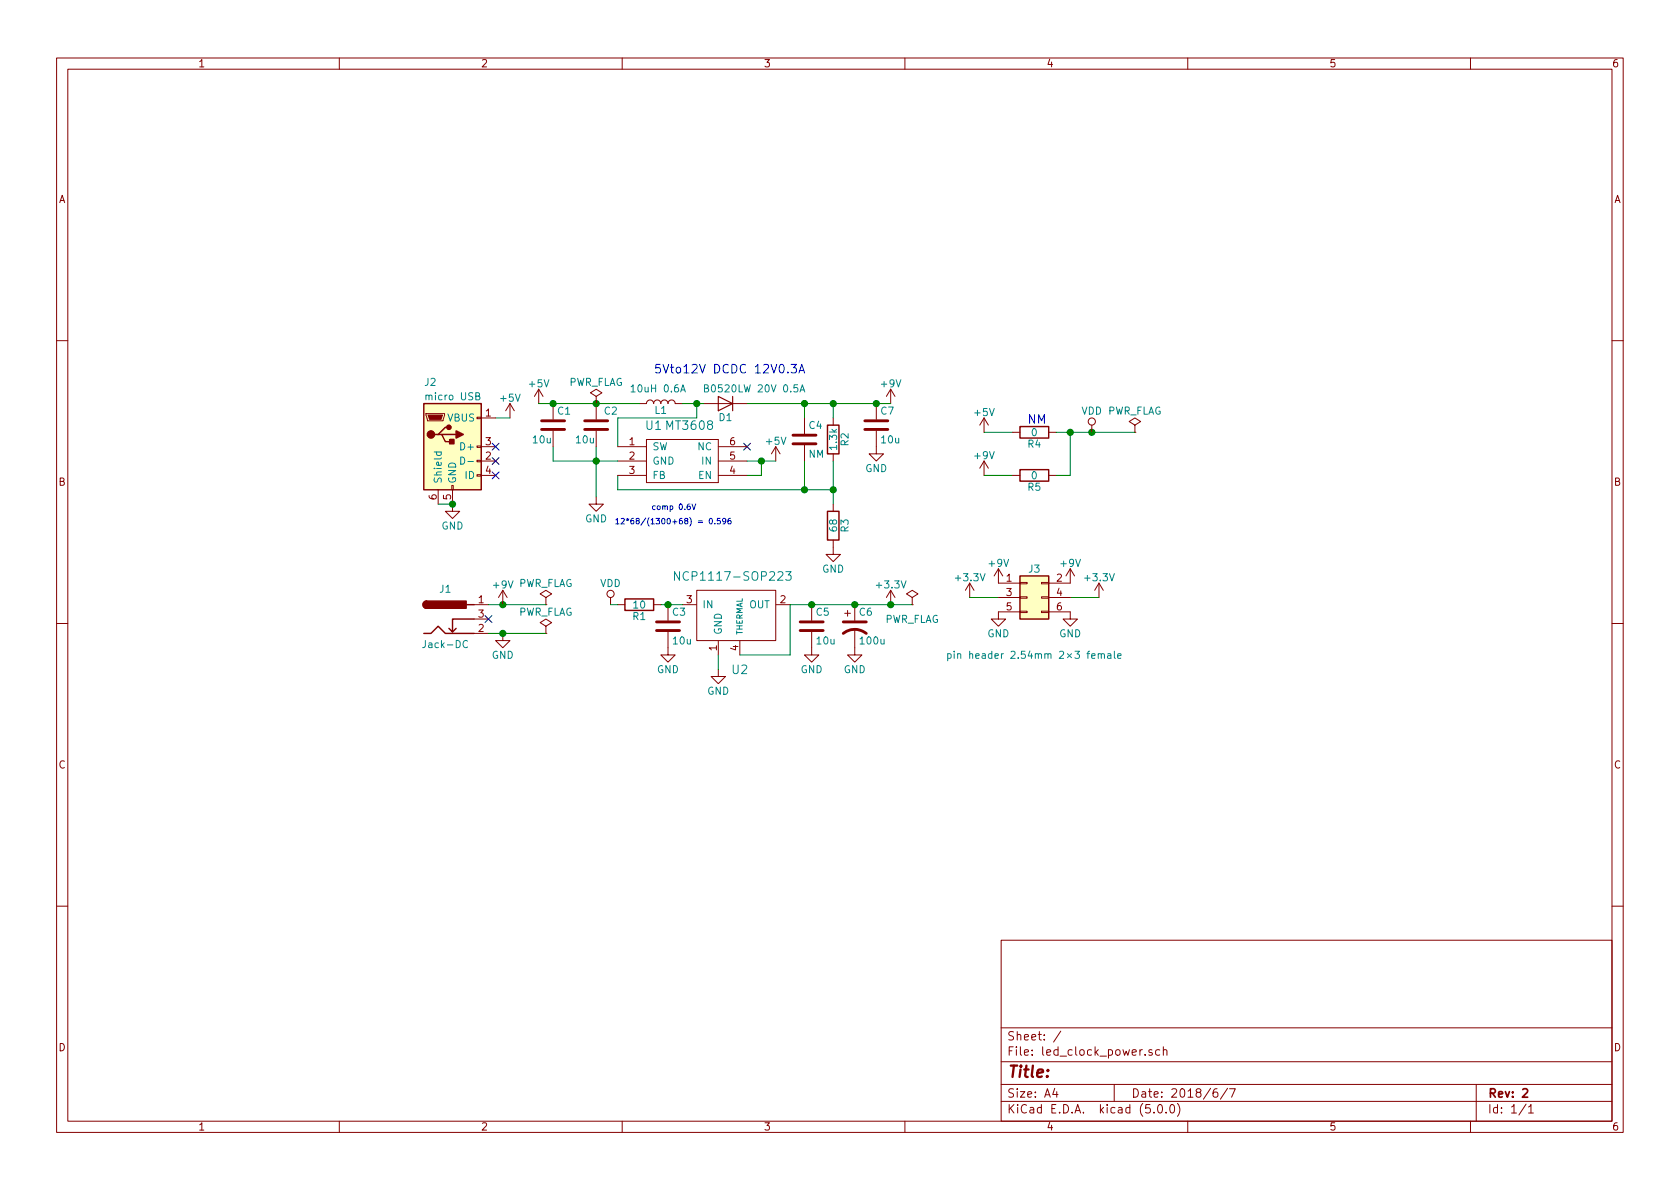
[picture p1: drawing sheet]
<svg xmlns="http://www.w3.org/2000/svg" width="297mm" height="210mm" viewBox="0 0 297 210" stroke-linecap="round" stroke-linejoin="round" font-family="sans-serif">
<g fill="none" stroke="#840000" stroke-width=".18">
<path d="M10 10.3h277v189.9h-277zM12 12.2h273v186.1h-273zM60 10.3v1.9M110 10.3v1.9M160 10.3v1.9M210 10.3v1.9M260 10.3v1.9M10 60.2h2M75.3 73.1h3.3v.3l-.2 1h-2.8zM84.3 78.9h.8v.2h-.8zM84.3 73.8h.8v.2h-.8zM85.1 73.9h2.5"/>
<path d="M85.1 79h2.5M90.2 71.4l-.8 1.2M90.2 71.4v2.5M90.2 71.4l.7 1.2M95.2 68.8l-.7 1.3M95.2 68.8v2.6M95.2 68.8l.8 1.3M97.8 71.4v2.8M97.8 76.2v2.8M105.4 70.1l1-.6-1-.7-1 .7 1 .6v1.3M105.4 71.4h.1M105.4 71.4v2.8"/>
<path d="M105.4 76.2v2.8M109.2 79h5.1M113 71.4h1.3a.63 .63 0 0 1 .6-.7 .63 .63 0 0 1 .7 .7 .63 .63 0 0 1 .6-.7 .63 .63 0 0 1 .6 .7 .63 .63 0 0 1 .7-.7 .63 .63 0 0 1 .6 .7 .63 .63 0 0 1 .6-.7 .63 .63 0 0 1 .7 .7h1.2M114.3 77.7v7.6zM114.3 77.7h12.7zM124.5 71.4h7.6M127 77.7v7.6zM127 79h5.1M137.2 79l-.8 1.3M137.2 79v2.5M137.2 79l.7 1.3M142.2 73.9v2.8"/>
<path d="M142.2 78.7v2.8M147.3 73.9v1.3M154.9 76.2v4.1h1.3l-1.3 1.2-1.2-1.2h1.2M154.9 71.4v2.8M157.5 68.8v2.6M157.5 68.8l-.8 1.3M157.5 68.8l.7 1.3M174 73.9l-.8 1.3M174 73.9v2.5M174 73.9l.8 1.3M179.1 76.4h1.2M185.4 76.4h1.3"/>
<path d="M193 75.2v1.2M200.7 75.2l1-.7-1-.6-1.1 .6 1.1 .7v1.2M200.7 76.4h.1M285 60.2h2M77.5 86.6v2.5M79.9 85.8h.2v.8h-.2zM80 86.6v3.8h1.3l-1.3 1.3-1.3-1.3h1.3M84.3 83.9h.8v.3h-.8zM84.3 81.4h.8v.3h-.8zM85.1 81.5h2.5M85.1 84.1h2.5M105.4 87.9v1.2h1.3l-1.3 1.3-1.3-1.3h1.3"/>
<path d="M109.2 81.5h5.1M109.2 84.1h5.1M114.3 85.3h12.7zM127 81.5h5.1M127 84.1h5.1M147.3 95.5v2.5h1.3l-1.3 1.3-1.3-1.3h1.3M147.3 80.3v1.2M147.3 89.1v1.3M174 81.5v2.6M174 81.5l-.8 1.3M174 81.5l.8 1.3M179.1 84.1h1.2"/>
<path d="M185.4 84.1h1.3M10 110.3h2M83.8 106.9h2.6M83.8 112h2.6M83.8 109.5h2.6M88.9 112v1.3h1.3l-1.3 1.2-1.3-1.2h1.3M88.9 104.4l-.8 1.3M88.9 104.4v2.5M88.9 104.4l.8 1.3M96.5 105.7l1-.7-1-.6-1 .6 1 .7v1.2M96.5 106.9h.1M96.5 110.7l1-.6-1-.6-1 .6 1 .6v1.3"/>
<path d="M96.5 112h.1M107.9 105.7v1.2M109.2 106.9h1.3M115.6 106.9h1.2M118.1 111.8v4h1.3l-1.3 1.3-1.3-1.3h1.3M118.1 106.9v2.8M120.6 106.9h2.5M123.2 104.4h14v8.9h-14zM127 118.4v1.2h1.3l-1.3 1.3-1.3-1.3h1.3M127 113.3v2.5M130.8 113.3v2.5M137.2 106.9h2.5"/>
<path d="M143.5 111.8v4h1.3l-1.3 1.3-1.3-1.3h1.3M143.5 106.9v2.8M149.4 108.5h1M149.9 107.9v1.1M151.1 111.2v4.6h1.3l-1.3 1.3-1.2-1.3h1.2M151.1 106.9v2.8M157.5 104.4l-.8 1.3M157.5 104.4v2.5M157.5 104.4l.7 1.3M161.3 105.7l1-.7-1-.6-1 .6 1 .7v1.2M161.3 106.9h.1M171.4 103.1l-.7 1.3"/>
<path d="M171.4 103.1v2.6M171.4 103.1l.8 1.3M176.5 100.6v2.5h3.8M176.5 105.7h3.8M176.5 100.6l-.7 1.2M176.5 100.6l.8 1.2M180.3 108.1h1.3v.2h-1.3zM180.3 105.5h1.3v.3h-1.3zM180.3 103h1.3v.2h-1.3zM180.3 108.2h-3.8v1.3h1.3l-1.3 1.2-1.2-1.2h1.2M184.1 108.1h1.3v.2h-1.3zM184.1 105.5h1.3v.3h-1.3z"/>
<path d="M184.1 103h1.3v.2h-1.3zM185.4 108.2h3.8v1.3h1.3l-1.3 1.2-1.2-1.2h1.2M185.4 105.7h3.8M189.2 100.6v2.5h-3.8M189.2 100.6l-.7 1.2M189.2 100.6l.8 1.2M194.3 103.1l-.8 1.3M194.3 103.1v2.6M194.3 103.1l.8 1.3M285 110.3h2M10 160.2h2M177 166.3h108v32h-108z"/>
<path d="M285 160.2h2M60 198.3v1.9M110 198.3v1.9M160 198.3v1.9M177 194.8h108M177 191.8h108M177 187.8h108M177 181.8h108M186.5 192.5l-.4 1h1M186.8 193v1M187.6 182.3l-1.3 2M197 191.8v3"/>
<path d="M202.5 186.5v.1M203.7 185.7l-.4-.1-.2 .2 .1 .2 .5 .2v.3h-.6M204 196.7v.1M204.8 195.5l.4-.2a.94 .94 0 0 1 0 1.5 .79 .79 0 0 1-.4-1.3zM205.1 185.7l-.5-.1-.3 .3 .1 .6 .2 .1 .5-.1M205.7 185.7l.2-.1 .3 .1 .1 .9M205.7 185.1v1.5M206.2 196.7v.1M207 195.4l.3-.1a.94 .94 0 0 1 0 1.5 .82 .82 0 0 1-.3-1.4zM208.2 195.1a1.71 1.71 0 0 1 0 2.3M210 198.3v1.9M215.2 192.5a.59 .59 0 0 0-.7 .7l.1 .7 .2 .1 .5-.1v-.5l-.1-.2-.4-.1-.3 .3"/>
<path d="M217 192.5l-1.2 1.9M217.4 192.5h1l-.6 1.5M260 198.3v1.9M261 191.8v6.5M269.8 195.2l-1.2 2M270.3 195.8l.4-.5v1.5M270.3 196.8h.8"/>
<circle cx="193" cy="74.5" r=".63"/>
<circle cx="107.9" cy="105" r=".63"/>
</g>
<path d="M269.2 192.7l.3-.2h.3l.3 .5-.9 1h.9" fill="none" stroke="#840000" stroke-width=".3"/>
<g fill="#ffffc2" stroke="#ffffc2" stroke-width=".18">
<path d="M74.9 71.4h10.2v15.2h-10.2z"/>
<path d="M180.3 101.8h5.1v7.7h-5.1z"/>
</g>
<g fill="none" stroke="#840000" stroke-width=".25">
<path d="M74.9 71.4h10.2v15.2h-10.2zM77.5 76.8h.6l.6 1.3h1.3M78.1 76.8h2.5M79.4 75.6h-.7l-1.2 1.2h-.7M146.3 75.2h2v5.1h-2zM180.3 75.4h5.1v2.1h-5.1zM146.3 90.4h2v5.1h-2zM180.3 83.1h5.1v2h-5.1zM74.9 112h1.3l1.3-1.3 1.2 1.3h5.1M75.4 106.3a.63 .63 0 0 0-.6 .6 .63 .63 0 0 0 .6 .7M80.6 111.1l-.6 .7M82.5 106.9h1.3"/>
<path d="M83.8 109.5h-3.8v2.3l-.6-.7M110.5 105.9h5.1v2h-5.1zM180.3 101.8h5.1v7.7h-5.1z"/>
</g>
<g fill="#840000" stroke="#840000" stroke-width=".25">
<path d="M79.5 77.7h.8v.8h-.8z"/>
<path d="M80.6 76.2l1.3 .6-1.3 .7z"/>
<path d="M75 106.5l.4-.2v1.3a.64 .64 0 0 1-.6-.4 .64 .64 0 0 1 .2-.7z"/>
<path d="M75.4 106.3h7v1.3h-7z"/>
<circle cx="76.2" cy="76.8" r=".63"/>
<circle cx="79.4" cy="75.6" r=".38"/>
</g>
<path d="M75.7 73.4h2.5l-.2 .8h-2.1z" fill="#840000" stroke="#840000" stroke-width=".18"/>
<g fill="none" stroke="#008484" stroke-width=".18">
<path d="M76.8 79.9h1.2M77.2 79.9v.4l.2 .2 .6-.1v-.5M84.1 70h.6v-.4l-.6-.2v1.3h.5l.3-.2v-.2l-.3-.3M111.6 68.4l.3-.4v1.3M111.6 69.3h.7M124.6 68.7l.5-.1 .1-.4-.6-.2v1.3h.4l.3-.2v-.2l-.3-.2M141.5 69.3l.4-1.3 .4 1.3M141.6 69h.6M81.5 80.8a.64 .64 0 0 1 .7 .7 .64 .64 0 0 1-.7 .6zM82.7 81.6h1M82.7 113.4a.6 .6 0 0 0-.9 .4 .6 .6 0 0 0 .6 .7l.3-.1M120.1 101.1v1.5l-.8-1.5v1.5"/>
<path d="M138.9 101.1h1l-.5 .6 .4 .1v.7l-.2 .1h-.5l-.2-.1M167.6 115.6h.3l.3 .2-.2 .6h-.4M167.6 115.6v1.3M168.7 115.2v.1M168.7 115.6v.8M169.3 115.7l.2-.1h.3l.1 .8M169.3 115.6v.8M194.7 115.8l.2-.2h.3l.1 .8M195.9 115.6h.4l.1 .8M196.4 115.9h-.4l-.2 .2 .1 .3h.5M197 115.2v1.1l.2 .1M197.6 116l.6-.1v-.3h-.4l-.2 .2 .1 .6h.5"/>
</g>
<g fill="none" stroke="#008400" stroke-width=".18">
<path d="M87.6 73.9h2.6M95.2 71.4h17.8M97.8 79v2.5h11.4M105.4 79v8.9M120.6 71.4h3.9M123.2 71.4v2.5h-14v5.1M132.1 71.4h25.4M142.2 71.4v2.5M147.3 71.4v2.5M174 76.4h5.1M186.7 76.4h14M189.2 76.4v7.7h-2.5"/>
<path d="M77.5 89.1h2.5M109.2 84.1v2.5h38.1M132.1 81.5h5.1M134.6 81.5v2.6h-2.5M142.2 81.5v5.1M147.3 81.5v7.6M174 84.1h5.1M86.4 112h10.1M86.4 106.9h10.1M107.9 106.9h1.3M116.8 106.9h3.8M127 115.8v2.6"/>
<path d="M161.3 106.9h-21.6v8.9h-8.9M171.4 105.7h5.1M189.2 105.7h5.1"/>
</g>
<path d="M87 78.4l1.2 1.2M88.2 78.4l-1.2 1.2M131.5 78.4l1.2 1.2M132.7 78.4l-1.2 1.2M87 83.5l1.2 1.2M87 80.9l1.2 1.2M88.2 83.5l-1.2 1.2M88.2 80.9l-1.2 1.2M85.8 108.9l1.2 1.2M87 108.9l-1.2 1.2" fill="none" stroke="#000084" stroke-width=".18"/>
<g fill="#008400" stroke="#008400" stroke-width=".25">
<circle cx="80" cy="89.1" r=".51"/>
<circle cx="118.1" cy="106.9" r=".51"/>
<circle cx="189.2" cy="76.4" r=".51"/>
<circle cx="134.6" cy="81.5" r=".51"/>
<circle cx="123.2" cy="71.4" r=".51"/>
<circle cx="147.3" cy="71.4" r=".51"/>
<circle cx="147.3" cy="86.6" r=".51"/>
<circle cx="105.4" cy="81.5" r=".51"/>
<circle cx="105.4" cy="71.4" r=".51"/>
<circle cx="154.9" cy="71.4" r=".51"/>
<circle cx="97.8" cy="71.4" r=".51"/>
<circle cx="142.2" cy="71.4" r=".51"/>
<circle cx="142.2" cy="86.6" r=".51"/>
<circle cx="88.9" cy="106.9" r=".51"/>
<circle cx="88.9" cy="112" r=".51"/>
<circle cx="193" cy="76.4" r=".51"/>
<circle cx="157.5" cy="106.9" r=".51"/>
<circle cx="143.5" cy="106.9" r=".51"/>
<circle cx="151.1" cy="106.9" r=".51"/>
</g>
<g fill="none" stroke="#840000" stroke-width=".51">
<path d="M95.8 75.9h4M95.8 74.4h4M103.4 75.9h4M103.4 74.4h4M140.2 78.5h4.1M140.2 77h4.1M152.9 75.9h4.1M152.9 74.4h4.1M116.1 111.5h4M116.1 110h4M141.5 111.5h4M141.5 110h4"/>
<path d="M149.1 112a3.3 3.3 0 0 1 4.1 0M149.1 110h4.1"/>
</g>
<g fill="none" stroke="#0000c2" stroke-width=".18">
<path d="M139.9 64.4h.9l-.5 .6 .4 .1v.7l-.2 .2h-.4l-.2-.2M141.2 66l.6-1.6 .5 1.6M141.4 65.5h.7M108.9 91.9l.3-.2v1M108.9 92.7h.5M109.8 91.7h.4l.2 .2-.6 .8h.6M110.7 91.8l.3 .1 .2-.1M110.8 92.1l.2-.2 .1 .2M111 91.7v.2M112 91.7h-.3l-.2 .8 .2 .2 .3-.1v-.5h-.4l-.1 .1M112.6 92.1l-.1-.2v-.2h.5v.3l-.4 .1-.1 .2 .1 .4 .4-.1v-.1l-.1-.4M114.2 91.6l-.9 1.3"/>
<path d="M115.8 89.5h-.3l-.1 .1 .1 .5h.3"/>
</g>
<path d="M127 70.1l2.5 1.3-2.5 1.2zM129.5 70.1v2.5" fill="none" stroke="#840000" stroke-width=".2"/>
<text font-size="2.8" fill="#840000" x="178" y="190.5">Title:</text>
<g font-size="2.1" fill="#0000c2">
<text x="115.6" y="66">5Vto12V DCDC 12V0.3A</text>
<text x="181.6" y="74.9">NM</text>
</g>
<g font-size="2.1" fill="#008484">
<text x="114.2" y="76">U1 MT3608</text>
<text x="120.6" y="102.7">NCP1117-SOP223</text>
<text x="129.5" y="119.2">U2</text>
</g>
<g font-size="2.1" fill="#840000">
<text x="178" y="184">Sheet: /</text>
<text x="178" y="186.7">File: led_clock_power.sch</text>
<text x="178" y="196.9">KiCad E.D.A. kicad (5.0.0)</text>
<text x="178" y="194.1">Size: A4</text>
<text x="200" y="194.1">Date: 2018/6/7</text>
<text x="263" y="194.1">Rev: 2</text>
<text x="263" y="196.9">Id: 1/1</text>
</g>
<g font-size="1.8" fill="#840000">
<text x="35" y="11.9">1</text>
<text x="85" y="11.9">2</text>
<text x="135" y="11.9">3</text>
<text x="185" y="11.9">4</text>
<text x="235" y="11.9">5</text>
<text x="285" y="11.9">6</text>
<text x="10.4" y="35.9">A</text>
<text x="285.4" y="35.9">A</text>
<text x="85.9" y="73.7">1</text>
<text x="85.9" y="81.3">2</text>
<text x="85.9" y="78.7">3</text>
<text x="85.9" y="83.8">4</text>
<text x="111.3" y="78.7">1</text>
<text x="111.3" y="81.3">2</text>
<text x="111.3" y="83.8">3</text>
<text x="129.1" y="83.8">4</text>
<text x="129.1" y="81.3">5</text>
<text x="129.1" y="78.7">6</text>
<text x="10.4" y="85.9">B</text>
<text x="77.2" y="88.4" transform="rotate(-90 77.2 88.4)">6</text>
<text x="79.8" y="88.4" transform="rotate(-90 79.8 88.4)">5</text>
<text x="285.4" y="85.9">B</text>
<text x="84.6" y="106.7">1</text>
<text x="121.4" y="106.7">3</text>
<text x="138" y="106.7">2</text>
<text x="178" y="102.9">1</text>
<text x="178" y="105.4">3</text>
<text x="178" y="107.9">5</text>
<text x="186.8" y="102.9">2</text>
<text x="186.8" y="105.4">4</text>
<text x="186.8" y="107.9">6</text>
<text x="84.6" y="111.8">2</text>
<text x="84.6" y="109.2">3</text>
<text x="126.7" y="115.1" transform="rotate(-90 126.7 115.1)">1</text>
<text x="130.6" y="115.1" transform="rotate(-90 130.6 115.1)">4</text>
<text x="10.4" y="135.9">C</text>
<text x="285.4" y="135.9">C</text>
<text x="10.4" y="185.9">D</text>
<text x="285.4" y="185.9">D</text>
<text x="35" y="199.9">1</text>
<text x="85" y="199.9">2</text>
<text x="135" y="199.9">3</text>
<text x="185" y="199.9">4</text>
<text x="235" y="199.9">5</text>
<text x="285" y="199.9">6</text>
</g>
<g font-size="1.8" fill="#008484">
<text x="75.1" y="68.2">J2</text>
<text x="75.5" y="70.8">micro USB</text>
<text x="88.6" y="71">+5V</text>
<text x="93.6" y="68.5">+5V</text>
<text x="100.5" y="68.2">PWR_FLAG</text>
<text x="112.3" y="69.4">10uH 0.6A</text>
<text x="125.5" y="69.4">B0520LW 20V 0.5A</text>
<text x="155.9" y="68.5">+9V</text>
<text x="79.2" y="74.5">VBUS</text>
<text x="98.6" y="73.3">C1</text>
<text x="106.9" y="73.3">C2</text>
<text x="115.8" y="73.2">L1</text>
<text x="127.2" y="74.5">D1</text>
<text x="143.1" y="75.9">C4</text>
<text x="155.8" y="73.3">C7</text>
<text x="172.4" y="73.6">+5V</text>
<text x="182.4" y="77.1">0</text>
<text x="191.2" y="73.3">VDD PWR_FLAG</text>
<text x="81.8" y="79.6">D+</text>
<text x="94.3" y="78.4">10u</text>
<text x="101.9" y="78.4">10u</text>
<text x="115.3" y="79.6">SW</text>
<text x="115.3" y="82.2">GND</text>
<text x="123.4" y="79.6">NC</text>
<text x="124.2" y="82.2">IN</text>
<text x="135.6" y="78.7">+5V</text>
<text x="143" y="80.9">NM</text>
<text x="148" y="79.4" transform="rotate(-90 148 79.4)">1.3k</text>
<text x="150" y="78.8" transform="rotate(-90 150 78.8)">R2</text>
<text x="153" y="83.5">GND</text>
<text x="155.9" y="78.4">10u</text>
<text x="172.4" y="81.2">+9V</text>
<text x="181.8" y="79.2">R4</text>
<text x="78.1" y="85.6" transform="rotate(-90 78.1 85.6)">Shield</text>
<text x="80.6" y="85.6" transform="rotate(-90 80.6 85.6)">GND</text>
<text x="82.3" y="84.7">ID</text>
<text x="115.3" y="84.7">FB</text>
<text x="123.5" y="84.7">EN</text>
<text x="181.8" y="86.8">R5</text>
<text x="182.4" y="84.8">0</text>
<text x="78.1" y="93.6">GND</text>
<text x="103.5" y="92.4">GND</text>
<text x="148" y="93.9" transform="rotate(-90 148 93.9)">68</text>
<text x="150" y="94.1" transform="rotate(-90 150 94.1)">R3</text>
<text x="145.4" y="101.3">GND</text>
<text x="174.9" y="100.2">+9V</text>
<text x="181.9" y="101.3">J3</text>
<text x="187.6" y="100.2">+9V</text>
<text x="77.8" y="104.8">J1</text>
<text x="87.3" y="104.1">+9V PWR_FLAG</text>
<text x="106.1" y="103.8">VDD</text>
<text x="112.1" y="107.6">10</text>
<text x="124.2" y="107.6">IN</text>
<text x="132.5" y="107.6">OUT</text>
<text x="155.1" y="104.1">+3.3V</text>
<text x="169.1" y="102.8">+3.3V</text>
<text x="192" y="102.8">+3.3V</text>
<text x="91.6" y="108.9">PWR_FLAG</text>
<text x="111.9" y="109.6">R1</text>
<text x="118.9" y="108.9">C3</text>
<text x="119.1" y="114">10u</text>
<text x="127.6" y="112.3" transform="rotate(-90 127.6 112.3)">GND</text>
<text x="144.3" y="108.9">C5</text>
<text x="144.5" y="114">10u</text>
<text x="152" y="108.9">C6</text>
<text x="152.2" y="114">100u</text>
<text x="156.3" y="110.2">PWR_FLAG</text>
<text x="174.6" y="112.7">GND</text>
<text x="187.3" y="112.7">GND</text>
<text x="75.2" y="114.6">Jack-DC</text>
<text x="86.9" y="116.5">GND</text>
<text x="116.2" y="119">GND</text>
<text x="141.6" y="119">GND</text>
<text x="149.2" y="119">GND</text>
<text x="170.1" y="116.5">pin header 2.54mm 2×3 female</text>
<text x="125" y="122.9">GND</text>
</g>
<g font-size="1.4" fill="#0000c2">
<text x="114.2" y="92.7">12*68/(1300+68) = 0.596</text>
<text x="116.3" y="90.2">comp 0.6V</text>
</g>
<text font-size="1.4" fill="#008484" x="131.3" y="112.3" transform="rotate(-90 131.3 112.3)">THERMAL</text>
</svg>
